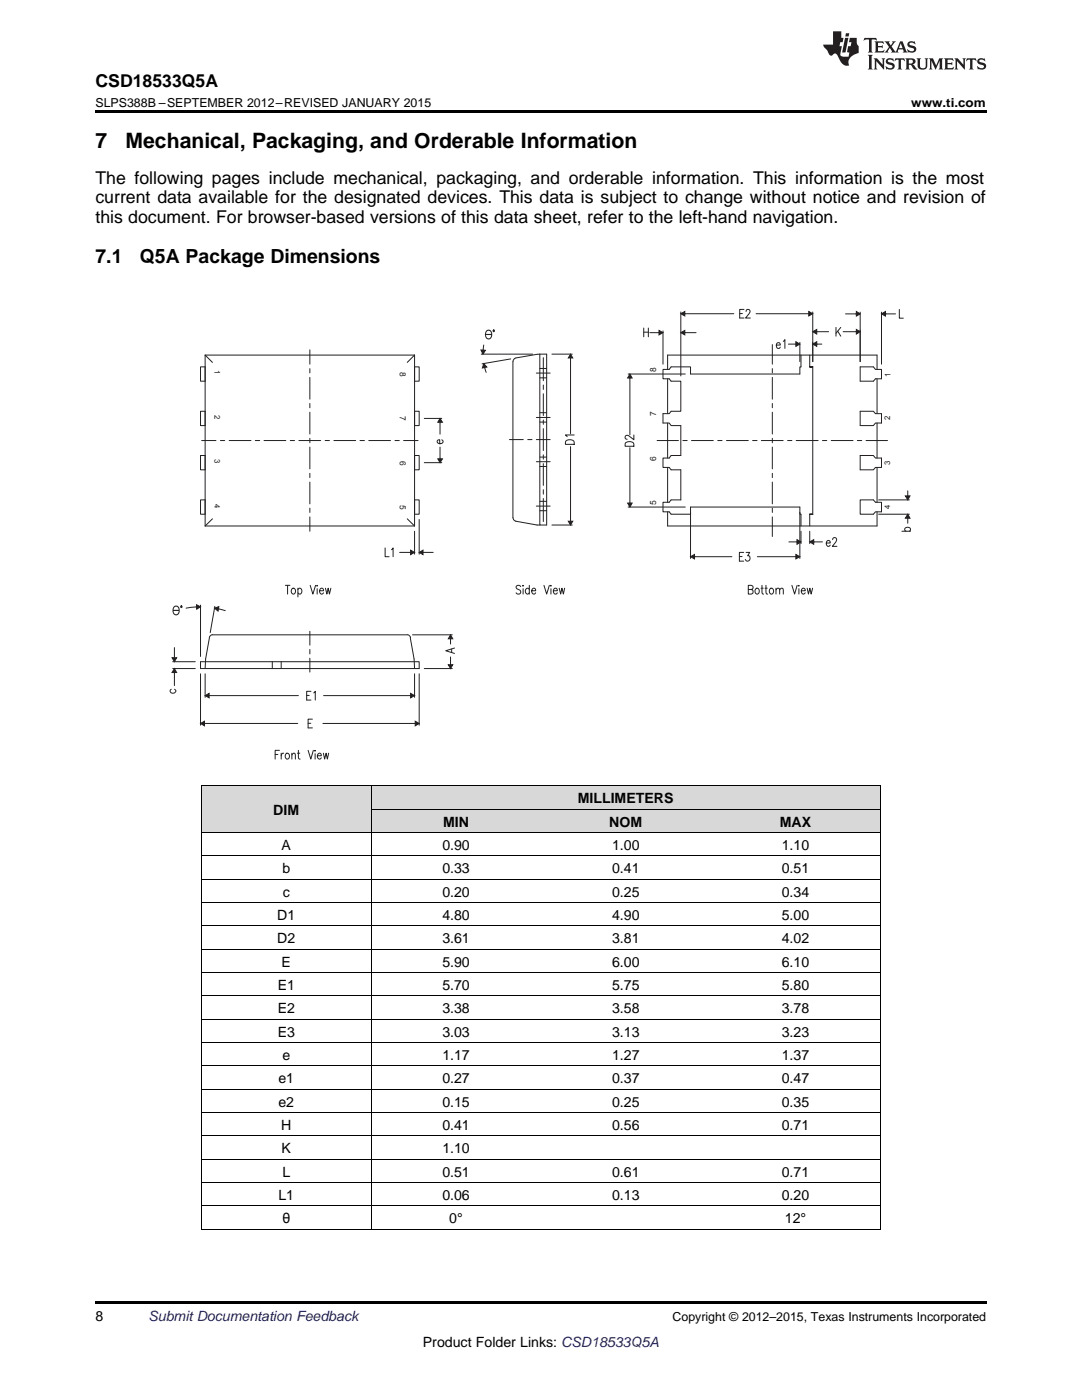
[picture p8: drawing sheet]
<svg xmlns="http://www.w3.org/2000/svg" width="216mm" height="279mm" viewBox="0 0 216 279" stroke-linecap="round" stroke-linejoin="round" font-family="sans-serif">
<g fill="#d8d8d8">
<path d="M40.2 156.9h33.9v9.3h-33.9z"/>
<path d="M74.1 161.6h33.8v4.6h-33.8z"/>
<path d="M107.9 161.6h33.9v4.6h-33.9z"/>
<path d="M141.8 161.6h33.9v4.6h-33.9z"/>
<path d="M74.1 156.9h33.8v4.7h-33.8z"/>
<path d="M107.9 156.9h33.9v4.7h-33.9z"/>
<path d="M141.8 156.9h33.9v4.7h-33.9z"/>
</g>
<path d="M40.2 245.4h.1zM107.8 245.4h.1zM141.7 245.4h.1zM175.6 245.4h.1zM19 259.7h177.8v.5h-177.8z" fill="#000"/>
<g fill="none" stroke="#000" stroke-width=".2">
<path d="M40.2 156.9h135.5M40.3 156.9v88.5M74 156.9v88.5M175.6 156.9v88.5M40.2 175.5h135.5M40.2 170.8h135.5M40.2 166.2h135.5M74.1 161.5h101.6M40.2 198.8h135.5M40.2 194.1h135.5M40.2 189.5h135.5M40.2 184.8h135.5"/>
<path d="M40.2 180.1h135.5M40.2 217.4h135.5M40.2 212.7h135.5M40.2 208.1h135.5M40.2 203.4h135.5M40.2 236h135.5M40.2 231.4h135.5M40.2 226.7h135.5M40.2 222.1h135.5M40.2 245.3h135.5M40.2 240.7h135.5"/>
</g>
<g fill="none" stroke="#231f20" stroke-width=".2">
<path d="M40.9 73.2h-.9v2.9h.9M40.9 70.9h41.8M40.9 70.9v34.1M40.9 70.9l1.5 1.4M61.8 69.8v2.9M61.8 73.6v.8M61.8 75.3v4.4M82.7 73.2h.9v2.9h-.9M82.7 70.9v34.1M82.7 70.9l-1.4 1.4M102.9 71.5l-.3 .1-.2 .5-.1 31.3 .2 .4 .4 .2M107.7 70.7h1.4v34.1h-1.4z"/>
<path d="M107.7 73.5h1.4M107.7 75.4h1.4M107.7 70.7l-4.8 .7M108.4 71.4v4.6M108.4 76.8v.9M108.4 78.6v4.3M128.5 65.5v1.7M128.5 66.3h.9M129.4 65.5v1.7M129.7 66.4h1.8M132.3 66v6.7M133.2 73.7v-2.8h41.8v2.8"/>
<path d="M133.2 75.6v7M136.7 66.4h2.2M154.1 68.8v3.9M154.1 73.6v.8M154.1 75.3v4.4M159.8 70.9v2.3h-.2v1.4h-21.8v-1.4h-3.9l-.4 .5h-1.2v1.9h1.2l.4 .5h1.9v6h-1.9l-.4 .5h-1.2v1.8h1.2l.4 .5h1.9v6h-1.9l-.4 .5h-1.2v1.9h1.2l.4 .5h1.9v6h-1.9l-.4 .4h-1.2v1.9h1.2l.4 .5h3.9v-1.4h21.8v1.4h.2v2.4M161.6 70.9v2.3h.6h-.6h.6v29.4M171.6 73.2h2.7l.4 .5h1.2v1.9h-1.2l-.4 .5h-2.7zM175 75.6v7M40.2 87.9h2.9M40.9 90.9h-.9v2.9h.9M40.9 82.1h-.9v2.8h.9"/>
<path d="M40.9 99.8h-.9v2.8h.9M44 87.9h.8M45.7 87.9h4.4M50.9 87.9h.9M52.7 87.9h4.3M57.9 87.9h.9M59.6 87.9h4.4M61.8 80.5v.9M61.8 82.3v4.3M61.8 87.5v.9M61.8 89.2v4.4M61.8 94.5v.8"/>
<path d="M61.8 96.2v4.4M64.9 87.9h.8M66.6 87.9h4.4M71.8 87.9h.9M73.6 87.9h4.3M78.8 87.9h.9M80.5 87.9h2.9M82.7 90.9h.9v2.9h-.9M82.7 82.1h.9v2.8h-.9M82.7 99.8h.9v2.8h-.9M108.4 83.8v.9M108.4 85.5v4.4"/>
<path d="M108.4 90.8v.8M108.4 92.5v4.4M108.4 97.7v.9M108.4 99.5v4.6M131.1 87.9h4.3M133.2 84.4v7M133.2 93.3v6.9M136.3 87.9h.8M138 87.9h4.3M143.2 87.9h.9M145 87.9h4.3M150.2 87.9h.9"/>
<path d="M151.9 87.9h4.4M154.1 80.5v.9M154.1 82.3v4.3M154.1 87.5v.9M154.1 89.2v4.4M154.1 94.5v.8M154.1 96.2v4.4M157.2 87.9h.8M158.9 87.9h4.4M164.1 87.9h.9M165.9 87.9h4.3M171.1 87.9h.9"/>
<path d="M171.6 82.1h2.7l.4 .5h1.2v1.8h-1.2l-.4 .5h-2.7zM171.6 90.9h2.7l.4 .5h1.2v1.9h-1.2l-.4 .5h-2.7zM171.6 99.8h2.7l.4 .4h1.2v1.9h-1.2l-.4 .5h-2.7zM172.8 87.9h4.3M175 84.4v7M175 93.3v6.9M40.9 105h41.8M42.4 103.5l-1.5 1.5M61.8 101.4v.9M61.8 103.2v2.8M81.3 103.5l1.4 1.5M102.9 104l4.8 .8"/>
<path d="M133.2 102.1v2.9h41.8v-2.9M154.1 101.4v.9M154.1 103.2v3.9M162.2 102.6h-.6h.6M162.2 102.6h-.6v2.4"/>
</g>
<path d="M131.5 65.9l.8 .5-.8 .4z" fill="#231f20"/>
<path d="M131.5 65.9l.8 .5-.8 .4zM136.6 66.4h.1" fill="none" stroke="#231f20" stroke-width=".2"/>
<path d="M135.8 66.4l.8-.5v.9z" fill="#231f20"/>
<path d="M135.8 66.4l.8-.5v.9zM135.8 62.3v12.7M136.6 62.6h9.8M150.9 62.6h10.4M162.2 62.3v9.9" fill="none" stroke="#231f20" stroke-width=".2"/>
<path d="M135.8 62.6l.8-.4v.9z" fill="#231f20"/>
<path d="M135.8 62.6l.8-.4v.9zM161.3 62.6h.1" fill="none" stroke="#231f20" stroke-width=".2"/>
<path d="M161.4 62.2l.8 .4-.8 .5z" fill="#231f20"/>
<g fill="none" stroke="#231f20" stroke-width=".2">
<path d="M107 74.5h2.8M147.6 62.6h.5M148.5 61.8h-.9v1.7h.9M148.9 62.2l.2-.4h.4l.2 .3-.3 .5-.6 .9h.9M161.4 62.2l.8 .4-.8 .5zM163 66.2h2.4M168.2 66.2h2.5M171.6 65.9v6.3M101.6 87.7h2.8M105.3 87.7h.9M107 87.7h2.8M107 83.3h2.8"/>
<path d="M107 92.1h2.8M107.7 82.4h1.4M107.7 84.2h1.4M107.7 91.2h1.4M107.7 93.1h1.4M107 101h2.8M107.7 100.1h1.4M107.7 101.9h1.4"/>
</g>
<path d="M162.2 66.2l.8-.4v.9z" fill="#231f20"/>
<path d="M162.2 66.2l.8-.4v.9zM170.7 66.2h.2" fill="none" stroke="#231f20" stroke-width=".2"/>
<path d="M170.9 65.8l.7 .4-.7 .5z" fill="#231f20"/>
<path d="M166.8 65.3v1.8M167.2 66.1l.6 1M167.8 65.3l-1 1.2M168.7 62.6h2.2M170.9 65.8l.7 .4-.7 .5zM171.6 62.3v9.9M175.9 62.3v10.4M176.8 62.6h1.9" fill="none" stroke="#231f20" stroke-width=".2"/>
<path d="M170.9 62.2l.7 .4-.7 .5z" fill="#231f20"/>
<path d="M170.9 62.2l.7 .4-.7 .5zM176.7 62.6h.1" fill="none" stroke="#231f20" stroke-width=".2"/>
<path d="M175.9 62.6l.8-.4v.9z" fill="#231f20"/>
<path d="M175.9 62.6l.8-.4v.9zM179.4 61.8v1.7h.8M175.3 99.8h6.2M181.1 98v1M175.3 102.6h6.2M181.1 103.5v.9" fill="none" stroke="#231f20" stroke-width=".2"/>
<path d="M180.7 99h.9l-.5 .8z" fill="#231f20"/>
<path d="M180.7 99h.9l-.5 .8zM181.1 103.4v.1" fill="none" stroke="#231f20" stroke-width=".2"/>
<path d="M181.1 102.6l.5 .8h-.9z" fill="#231f20"/>
<path d="M125.3 74.6h11.4M125.7 75.4v11.4M125.7 89.3v11M125.3 101.2h11.4M180 106h1.7M180.8 106l-.2-.1a.53 .53 0 0 1 .5-.7 .53 .53 0 0 1 .5 .7l-.1 .1M181.1 102.6l.5 .8h-.9z" fill="none" stroke="#231f20" stroke-width=".2"/>
<path d="M125.7 74.6l.4 .8h-.9z" fill="#231f20"/>
<path d="M125.7 74.6l.4 .8h-.9zM125.7 100.3v.1" fill="none" stroke="#231f20" stroke-width=".2"/>
<path d="M125.2 100.4h.9l-.4 .8z" fill="#231f20"/>
<path d="M110.1 70.7h4.1M113.8 71.4v15.2M113.8 89.1v14.8M124.8 88.4a1.12 1.12 0 0 1 1.7 .2v.5h-1.8zM126.5 86.8v1l-1.1-.9a.42 .42 0 0 0-.6 .1 .42 .42 0 0 0 .1 .6l.2 .1M110.1 104.8h4.1M125.2 100.4h.9l-.4 .8z" fill="none" stroke="#231f20" stroke-width=".2"/>
<path d="M113.8 70.7l.5 .7h-.9z" fill="#231f20"/>
<path d="M113.8 70.7l.5 .7h-.9zM113.8 103.9v.1" fill="none" stroke="#231f20" stroke-width=".2"/>
<path d="M113.4 104h.9l-.5 .8z" fill="#231f20"/>
<path d="M112.9 88a1.12 1.12 0 0 1 1.7 .2v.5h-1.8zM114.6 86.8h-1.8l.4 .4M113.4 104h.9l-.5 .8zM137.8 102.2v9.3M138.6 111.1h7.4M151.1 111.1h7.6M159.6 102.2v9.3" fill="none" stroke="#231f20" stroke-width=".2"/>
<path d="M137.8 111.1l.8-.4v.8z" fill="#231f20"/>
<path d="M137.8 111.1l.8-.4v.8zM158.7 111.1h.1" fill="none" stroke="#231f20" stroke-width=".2"/>
<path d="M158.8 110.7l.8 .4-.8 .4z" fill="#231f20"/>
<path d="M157.3 68.7h1.4M159.6 68.3v3.9M162.2 68.3v3.9M163 68.7h1M147.5 111.1h.6M148.4 110.2h-.9v1.8h.9M148.9 110.2h.7l-.4 .7a.52 .52 0 0 1 .4 .8 .52 .52 0 0 1-.9-.1M158.8 110.7l.8 .4-.8 .4z" fill="none" stroke="#231f20" stroke-width=".2"/>
<path d="M162.2 68.7l.8-.5v.9z" fill="#231f20"/>
<path d="M158.7 68.7h.1M162.2 68.7l.8-.5v.9z" fill="none" stroke="#231f20" stroke-width=".2"/>
<path d="M158.8 68.2l.8 .5-.8 .4z" fill="#231f20"/>
<path d="M154.9 68.9h.8l-.1-.4a.4 .4 0 0 0-.6 .1l-.1 .4 .2 .5h.3l.3-.2M156.3 68.1l.3-.3v1.7M158.8 68.2l.8 .5-.8 .4zM157.4 108.1h1.6M159.8 106v2.5M161.6 106v2.5M162.5 108.1h1.6" fill="none" stroke="#231f20" stroke-width=".2"/>
<path d="M159 107.7l.8 .4-.8 .5z" fill="#231f20"/>
<path d="M159 107.7l.8 .4-.8 .5zM162.4 108.1h.1" fill="none" stroke="#231f20" stroke-width=".2"/>
<path d="M161.6 108.1l.8-.4v.9z" fill="#231f20"/>
<path d="M84.7 83.5h3.5M84.7 92.3h3.5M87.8 84.3v2.3M87.8 89.2v2.2M161.6 108.1l.8-.4v.9zM164.9 108.4h.8l-.2-.4a.57 .57 0 0 0-.7 .3 .57 .57 0 0 0 .4 .7h.2l.3-.2M166.1 107.7l.1-.3a.42 .42 0 0 1 .6 0 .42 .42 0 0 1 .1 .6l-.8 1h.9" fill="none" stroke="#231f20" stroke-width=".2"/>
<path d="M87.8 83.5l.5 .8h-.9z" fill="#231f20"/>
<path d="M87.8 83.5l.5 .8h-.9zM87.8 91.4v.2" fill="none" stroke="#231f20" stroke-width=".2"/>
<path d="M87.4 91.6h.9l-.5 .7z" fill="#231f20"/>
<path d="M87.4 91.6h.9l-.5 .7zM88.2 87.8l.1 .1a.57 .57 0 0 1-.4 .7 .57 .57 0 0 1-.7-.4l.2-.4h.3v.8M79.7 110.2h2.2M82.7 106v4.6M83.6 103.7v6.9M84.5 110.2h1.9" fill="none" stroke="#231f20" stroke-width=".2"/>
<path d="M81.9 109.8l.8 .4-.8 .5z" fill="#231f20"/>
<path d="M81.9 109.8l.8 .4-.8 .5zM84.4 110.2h.1" fill="none" stroke="#231f20" stroke-width=".2"/>
<path d="M83.6 110.2l.8-.4v.9z" fill="#231f20"/>
<g fill="none" stroke="#231f20" stroke-width=".2">
<path d="M76.8 109.4v1.7h.8M78.1 109.7l.3-.3v1.7M83.6 110.2l.8-.4v.9zM40 132.1h43.6v1.3h-43.6zM40.9 134.5v4.7M41.7 138.8h17.8M41.8 127.3l-.8 4.2-.1 1.9M42.4 126.7l-.5 .3-.1 .2M42.4 126.7h38.9M54.3 132.1v1.3M56.1 132.1v1.3M61.8 126v2.8"/>
<path d="M61.8 129.6v.9M61.8 131.4v2.7M64.6 138.8h17.2M81.3 126.7l.5 .3 .1 .2M81.9 127.3l.7 4.2 .1 1.9M82.7 134.5v4.7"/>
</g>
<path d="M40.9 138.8l.8-.4v.9z" fill="#231f20"/>
<path d="M40.9 138.8l.8-.4v.9zM81.8 138.8h.1" fill="none" stroke="#231f20" stroke-width=".2"/>
<path d="M81.9 138.4l.8 .4-.8 .5z" fill="#231f20"/>
<path d="M40 134.5v10.2M61.2 138.8h.5M62 138h-.8v1.7h.8M62.6 138.3l.3-.3v1.7M81.9 138.4l.8 .4-.8 .5zM83.6 134.5v10.2M40.8 144.4h18.6M64.4 144.4h18.3" fill="none" stroke="#231f20" stroke-width=".2"/>
<path d="M40 144.4l.8-.5v1z" fill="#231f20"/>
<path d="M40 144.4l.8-.5v1zM82.7 144.4h.1" fill="none" stroke="#231f20" stroke-width=".2"/>
<path d="M82.8 143.9l.8 .5-.8 .5z" fill="#231f20"/>
<path d="M96 70.7h10.3M96.5 68.9l-.1 1M96.7 73.5l.3 .8M101.9 71.6l-5.7 1M61.5 144.3h.5M62.3 143.5h-.8v1.8h.8M82.8 143.9l.8 .5-.8 .5z" fill="none" stroke="#231f20" stroke-width=".2"/>
<path d="M96 69.9h.9l-.5 .8z" fill="#231f20"/>
<path d="M96 69.9h.9l-.5 .8zM96.7 73.3v.1" fill="none" stroke="#231f20" stroke-width=".2"/>
<path d="M96.5 72.6l.6 .6-.8 .2z" fill="#231f20"/>
<path d="M96.5 72.6l.6 .6-.8 .2z" fill="none" stroke="#231f20" stroke-width=".2"/>
<path d="M97 66l.4-.2h.3l.5 .5v.9l-.5 .5-.6-.1-.2-.3-.1-.6zM97.2 66.1l-.2 .5h1l-.3-.5zM97 66.9l.1 .4 .3 .2h.3l.3-.5v-.1z" fill="#231f20"/>
<path d="M98.4 65.9h.2v.2h-.2zM82.3 126.7h7.9M84.7 133.4h5.5M89.9 127.6v.9M89.9 131.1v1.6" fill="none" stroke="#231f20" stroke-width=".2"/>
<path d="M89.5 132.7h.8l-.4 .7z" fill="#231f20"/>
<path d="M89.5 132.7h.8l-.4 .7zM89.9 127.5v.1" fill="none" stroke="#231f20" stroke-width=".2"/>
<path d="M89.9 126.7l.4 .8h-.8z" fill="#231f20"/>
<path d="M34.5 132.1h4.5M34.5 133.4h4.5M34.8 129.2v2.1M34.8 134.3v2.5M89.9 126.7l.4 .8h-.8zM90.1 129.6v.6M90.7 129.3l-1.8 .6 1.8 .5" fill="none" stroke="#231f20" stroke-width=".2"/>
<path d="M34.3 131.3h.9l-.4 .8z" fill="#231f20"/>
<path d="M34.3 131.3h.9l-.4 .8zM34.8 134.2v.1" fill="none" stroke="#231f20" stroke-width=".2"/>
<path d="M34.8 133.4l.4 .8h-.9z" fill="#231f20"/>
<path d="M34.2 137.6l-.2 .1a.52 .52 0 0 0 .5 .7 .52 .52 0 0 0 .5-.7l-.2-.1M34.8 133.4l.4 .8h-.9zM39.1 121.1l-2 .3M40 120.8v10.2M42.9 121l-1 5.2M43.6 121.5h.1M43.7 121.5l1.2 .4" fill="none" stroke="#231f20" stroke-width=".2"/>
<path d="M42.8 121.4l.9-.3-.2 .9z" fill="#231f20"/>
<path d="M39.1 121.1h.1M42.8 121.4l.9-.3-.2 .9z" fill="none" stroke="#231f20" stroke-width=".2"/>
<path d="M39.2 120.7l.8 .4-.8 .5z" fill="#231f20"/>
<path d="M39.2 120.7l.8 .4-.8 .5z" fill="none" stroke="#231f20" stroke-width=".2"/>
<path d="M34.7 121l.7-.1 .4 .4 .1 .8-.5 .7h-.5l-.4-.5-.1-.7zM34.8 121.2l-.2 .5h1.1l-.4-.6zM34.6 121.9l.1 .5 .3 .2 .5-.1 .2-.5z" fill="#231f20"/>
<g fill="none" stroke="#231f20" stroke-width=".2">
<path d="M56.9 116.8h1M57.4 116.8v1.8M58.3 117.5a.36 .36 0 0 1 .6 .1l.1 .5a.48 .48 0 0 1-.5 .5l-.4-.5zM59.4 117.6l.2-.1a.57 .57 0 0 1 .7 .3 .57 .57 0 0 1-.4 .8h-.2l-.3-.3M59.4 117.4v1.7M61.9 116.8l.5 1.8 .6-1.8M63.3 116.8v.2zM63.3 117.5v1.1M63.8 117.9h.8l-.2-.4a.36 .36 0 0 0-.6 .1v.5a.48 .48 0 0 0 .5 .5l.3-.3M64.9 117.4l.3 1.2 .3-1.2 .2 1.2 .3-1.2M103.9 117.1a.52 .52 0 0 0-.9 0l.1 .4 .7 .3 .1 .5a.52 .52 0 0 1-.9 0M104.4 116.8v.2z"/>
<path d="M104.4 117.5v1.1M105.6 117.6l-.1-.1a.56 .56 0 0 0-.7 .4 .56 .56 0 0 0 .4 .7l.4-.3M105.6 116.8v1.8M106.1 117.9h.8l-.1-.4a.37 .37 0 0 0-.6 .1l-.1 .5a.48 .48 0 0 0 .5 .5l.3-.3M108.5 116.8l.6 1.8 .5-1.8M109.9 116.8v.2zM109.9 117.5v1.1M110.4 117.9h.8l-.1-.4a.57 .57 0 0 0-.7 .3 .57 .57 0 0 0 .3 .8h.3l.2-.3M111.6 117.4l.3 1.2 .2-1.2 .3 1.2 .3-1.2M149.3 117.6h.6l.3-.1v-.5l-.3-.2h-.6v1.8h.6l.3-.2 .1-.4-.4-.4M150.8 117.5a.36 .36 0 0 1 .6 .1l.1 .5a.48 .48 0 0 1-.5 .5l-.4-.5zM151.9 117.4h.4"/>
<path d="M152 116.8v1.4l.1 .3 .3 .1M152.6 117.4h.5M152.8 116.8v1.4l.1 .3 .3 .1M153.7 117.5a.57 .57 0 0 1 .7 .3 .57 .57 0 0 1-.4 .8 .6 .6 0 0 1-.5-.5 .6 .6 0 0 1 .2-.6zM154.8 117.7l.4-.3 .3 .1 .1 1.1M154.8 117.4v1.2M155.6 117.7l.3-.3 .3 .1 .1 1.1M158 116.8l.6 1.8 .5-1.8M159.4 116.8v.2zM159.4 117.5v1.1M159.9 117.9h.8l-.2-.4a.56 .56 0 0 0-.7 .4 .56 .56 0 0 0 .4 .7l.5-.3M161.1 117.4l.2 1.2 .3-1.2 .3 1.2 .2-1.2"/>
<path d="M36.1 121h.2v.2h-.2zM54.9 150.6h.5M55.8 149.7h-.9v1.8M56.1 150.3v1.2M56.6 150.3a.48 .48 0 0 0-.5 .5M57.1 150.4a.37 .37 0 0 1 .6 .2l.1 .4a.48 .48 0 0 1-.6 .5l-.3-.5zM58.2 150.7l.4-.4 .3 .1v1.1M58.2 150.3v1.2M59.4 150.3h.4M59.5 149.7v1.4l.1 .3 .3 .1M61.5 149.7l.5 1.8 .5-1.8M62.9 149.7v.2z"/>
<path d="M62.9 150.4v1.1M63.3 150.8h.8v-.3a.55 .55 0 0 0-.9 .4 .55 .55 0 0 0 .7 .6l.2-.3M64.5 150.3l.3 1.2 .3-1.2 .2 1.2 .3-1.2"/>
</g>
<path d="M19 22h177.8v.5h-177.8z" fill="#000"/>
<g fill="#231f20">
<path d="M172.5 7.6l-.1 .5 .4-.2h.6v.1v2.1l-.2 .4h.9l-.2-.4v-2.1l.1-.1h.5l.5 .2-.2-.5zM174.5 8.3l.2 .3v1.5l-.2 .4h1.8l.2-.6a1.04 1.04 0 0 1-1.3 .2v-.7h.6l.3 .2v-.6l-.3 .2h-.6v-.6l.8-.1 .4 .3-.2-.5zM176.5 8.3l.9 1.1-.9 1.1h.8l-.2-.2 .4-.7 .5 .7-.2 .2h1.5l-.2-.2 .2-.4h.9l.1 .4-.2 .2h1l-.3-.3-.7-1.9h-.5l-.9 2-.8-1 .9-1h-.8l.1 .3-.4 .5-.3-.6 .1-.2zM179.7 8.6l.4 1h-.7zM181.3 8.4a.63 .63 0 0 0-.2 .7 .63 .63 0 0 0 .6 .4l.6 .2 .1 .2a.75 .75 0 0 1-.7 .4 .75 .75 0 0 1-.6-.5l.1 .7 .1-.1a1.11 1.11 0 0 0 1.5-.6 1.13 1.13 0 0 0-1.2-.8l-.1-.4a1.04 1.04 0 0 1 1.2 .2l-.2-.5-.2 .1-.4-.2zM173.2 10.9l.2 .4v2.2l-.2 .4h1l-.3-.4v-2.2l.3-.4zM174.3 11.6l.3 .4v1.5l-.3 .4h.8l-.2-.4v-1.3l1.5 1.7v-1.9l.2-.4h-.7l.2 .4v.9l-1.1-1.3zM177 11.8a.62 .62 0 0 0-.2 .7 .62 .62 0 0 0 .6 .4l.6 .1 .1 .3a.76 .76 0 0 1-.7 .3 .76 .76 0 0 1-.7-.4l.2 .7 .1-.1a1.11 1.11 0 0 0 1.5-.6 1.13 1.13 0 0 0-1.2-.8l-.1-.4a1.04 1.04 0 0 1 1.2 .2l-.2-.6-.2 .1-.5-.1zM178.7 11.6l-.2 .6a.61 .61 0 0 1 .8-.3v1.6l-.2 .4h.9l-.2-.4v-1.6a.63 .63 0 0 1 .7 .3l-.1-.6zM180.6 11.6l.3 .4v1.5l-.3 .4h1l-.2-.2-.1-.8 .6 .2a.76 .76 0 0 0 1.2 .7l-1-1a.58 .58 0 0 0 .6-.5 .58 .58 0 0 0-.5-.6zM181.4 11.9h.1a.45 .45 0 0 1 .5 .1 .45 .45 0 0 1 .1 .5l-.8 .2zM182.9 11.6l.2 .2a2.17 2.17 0 0 0 .3 1.9 .99 .99 0 0 0 1.6-.6v-1.1l.2-.4h-.7l.2 .2a1.92 1.92 0 0 1-.2 1.8 .6 .6 0 0 1-.9-.5v-1.1l.2-.4zM185.4 11.6l.2 .4v1.5l-.2 .4h.7l-.2-.4v-1.4l.8 1.8 .8-1.8v1.4l-.2 .4h.9l-.2-.4v-1.5l.2-.4h-.8l-.6 1.5-.6-1.5zM188.4 11.6l.2 .4v1.5l-.2 .4h1.8l.1-.6a1.04 1.04 0 0 1-1.2 .1v-.6h.5l.4 .2v-.6l-.4 .2h-.5v-.7h.8l.3 .3-.1-.6zM190.5 11.6l.2 .4v1.5l-.2 .4h.7l-.2-.4v-1.3l1.5 1.7v-1.9l.2-.4h-.7l.2 .4v.9l-1.1-1.3zM192.9 11.6l-.1 .6a.61 .61 0 0 1 .7-.3l.1 1.6-.3 .4h1l-.3-.4 .1-1.6a.63 .63 0 0 1 .7 .3l-.1-.6zM195.2 11.8a.62 .62 0 0 0-.2 .7 .62 .62 0 0 0 .6 .4l.6 .1 .1 .3a.76 .76 0 0 1-.7 .3 .76 .76 0 0 1-.6-.4l.1 .7 .1-.1a1.11 1.11 0 0 0 1.6-.6 1.13 1.13 0 0 0-1.3-.8l-.1-.4a1.04 1.04 0 0 1 1.2 .2l-.1-.6-.2 .1-.5-.1z"/>
<path d="M166.2 6.3v2.6h-1.9v.4l.8 .9a.91 .91 0 0 0 1 .8 .56 .56 0 0 1 .5-.3 .56 .56 0 0 1 .5 .3l.4 .8a1.53 1.53 0 0 0 1.9 1.2 1.54 1.54 0 0 1 1-2.1l.9-.3v-1.4a1.52 1.52 0 0 1-.4-1.6h-1.3l-.2 .8h.5l-.2 .8h-.5l-.1 1v.2l.4 .1-.2 .8a1.93 1.93 0 0 1-1.6-.3l.3-1.8h-.5l.2-.8h.4l.2-.8h-.4v-1.3zM168.6 7.6l-.6 2.9h.7l.6-2.9zM168.8 6.6l-.1 .7h.6l.2-.7z"/>
</g>
<g font-size="4.2">
<text x="19" y="29.6">7</text>
<text x="25" y="29.6">Mechanical, Packaging, and Orderable Information</text>
</g>
<g font-size="3.9">
<text x="19" y="52.5">7.1</text>
<text x="27.9" y="52.5">Q5A Package Dimensions</text>
</g>
<g font-size="3.5">
<text x="19" y="17.3">CSD18533Q5A</text>
<text x="19" y="36.7">The following pages include mechanical, packaging, and orderable information. This information is the most</text>
<text x="19" y="40.6">current data available for the designated devices. This data is subject to change without notice and revision of</text>
<text x="19" y="44.4">this document. For browser-based versions of this data sheet, refer to the left-hand navigation.</text>
</g>
<g font-size="2.8">
<text x="115.3" y="160.3">MILLIMETERS</text>
<text x="54.5" y="162.6">DIM</text>
<text x="88.4" y="165">MIN</text>
<text x="121.6" y="165">NOM</text>
<text x="155.6" y="165">MAX</text>
<text x="56.2" y="169.6">A</text>
<text x="88.3" y="169.6">0.90</text>
<text x="122.1" y="169.6">1.00</text>
<text x="156" y="169.6">1.10</text>
<text x="56.3" y="174.3">b</text>
<text x="56.4" y="178.9">c</text>
<text x="88.3" y="174.3">0.33</text>
<text x="88.3" y="178.9">0.20</text>
<text x="122.1" y="174.3">0.41</text>
<text x="122.1" y="178.9">0.25</text>
<text x="156" y="174.3">0.51</text>
<text x="156" y="178.9">0.34</text>
<text x="55.3" y="183.6">D1</text>
<text x="88.3" y="183.6">4.80</text>
<text x="122.1" y="183.6">4.90</text>
<text x="156" y="183.6">5.00</text>
<text x="55.3" y="188.2">D2</text>
<text x="88.3" y="188.2">3.61</text>
<text x="122.1" y="188.2">3.81</text>
<text x="156" y="188.2">4.02</text>
<text x="55.4" y="197.6">E1</text>
<text x="56.2" y="192.9">E</text>
<text x="88.3" y="192.9">5.90</text>
<text x="88.3" y="197.6">5.70</text>
<text x="122.1" y="192.9">6.00</text>
<text x="122.1" y="197.6">5.75</text>
<text x="156" y="192.9">6.10</text>
<text x="156" y="197.6">5.80</text>
<text x="55.4" y="202.2">E2</text>
<text x="88.3" y="202.2">3.38</text>
<text x="122.1" y="202.2">3.58</text>
<text x="156" y="202.2">3.78</text>
<text x="55.4" y="206.9">E3</text>
<text x="88.3" y="206.9">3.03</text>
<text x="122.1" y="206.9">3.13</text>
<text x="156" y="206.9">3.23</text>
<text x="56.3" y="211.5">e</text>
<text x="88.3" y="211.5">1.17</text>
<text x="122.1" y="211.5">1.27</text>
<text x="156" y="211.5">1.37</text>
<text x="55.6" y="216.2">e1</text>
<text x="55.6" y="220.8">e2</text>
<text x="88.3" y="216.2">0.27</text>
<text x="88.3" y="220.8">0.15</text>
<text x="122.1" y="216.2">0.37</text>
<text x="122.1" y="220.8">0.25</text>
<text x="156" y="216.2">0.47</text>
<text x="156" y="220.8">0.35</text>
<text x="56.1" y="225.5">H</text>
<text x="88.3" y="225.5">0.41</text>
<text x="122.1" y="225.5">0.56</text>
<text x="156" y="225.5">0.71</text>
<text x="56.2" y="230.2">K</text>
<text x="88.3" y="230.2">1.10</text>
<text x="55.6" y="239.5">L1</text>
<text x="56.3" y="234.8">L</text>
<text x="88.3" y="234.8">0.51</text>
<text x="88.3" y="239.5">0.06</text>
<text x="122.1" y="234.8">0.61</text>
<text x="122.1" y="239.5">0.13</text>
<text x="156" y="234.8">0.71</text>
<text x="156" y="239.5">0.20</text>
<text x="56.3" y="244.1">θ</text>
<text x="89.6" y="244.1">0°</text>
<text x="156.6" y="244.1">12°</text>
<text x="19" y="263.6">8</text>
<text x="84.4" y="268.9">Product Folder Links: CSD18533Q5A</text>
</g>
<text font-size="2.8" fill="#0000c8" x="29.6" y="263.6">Submit Documentation Feedback</text>
<g font-size="2.5">
<text x="19" y="21.4">SLPS388B –SEPTEMBER 2012–REVISED JANUARY 2015</text>
<text x="181.8" y="21.4">www.ti.com</text>
<text x="134.2" y="263.6">Copyright © 2012–2015, Texas Instruments Incorporated</text>
</g>
<g font-size="1.7" fill="#231f20">
<text x="79.8" y="74.2" transform="rotate(90 79.8 74.2)">8</text>
<text x="130.9" y="74.2" transform="rotate(-90 130.9 74.2)">8</text>
<text x="79.8" y="83.1" transform="rotate(90 79.8 83.1)">7</text>
<text x="130.9" y="83.1" transform="rotate(-90 130.9 83.1)">7</text>
<text x="79.8" y="91.9" transform="rotate(90 79.8 91.9)">6</text>
<text x="130.9" y="91.9" transform="rotate(-90 130.9 91.9)">6</text>
<text x="79.8" y="100.8" transform="rotate(90 79.8 100.8)">5</text>
<text x="130.9" y="100.7" transform="rotate(-90 130.9 100.7)">5</text>
</g>
<g font-size="1.6" fill="#231f20">
<text x="42.8" y="73.9" transform="rotate(90 42.8 73.9)">1</text>
<text x="177.7" y="75.3" transform="rotate(-90 177.7 75.3)">1</text>
<text x="42.8" y="82.8" transform="rotate(90 42.8 82.8)">2</text>
<text x="177.6" y="83.9" transform="rotate(-90 177.6 83.9)">2</text>
<text x="42.8" y="91.6" transform="rotate(90 42.8 91.6)">3</text>
<text x="177.6" y="92.7" transform="rotate(-90 177.6 92.7)">3</text>
<text x="42.8" y="100.7" transform="rotate(90 42.8 100.7)">4</text>
<text x="177.6" y="101.6" transform="rotate(-90 177.6 101.6)">4</text>
</g>
</svg>
